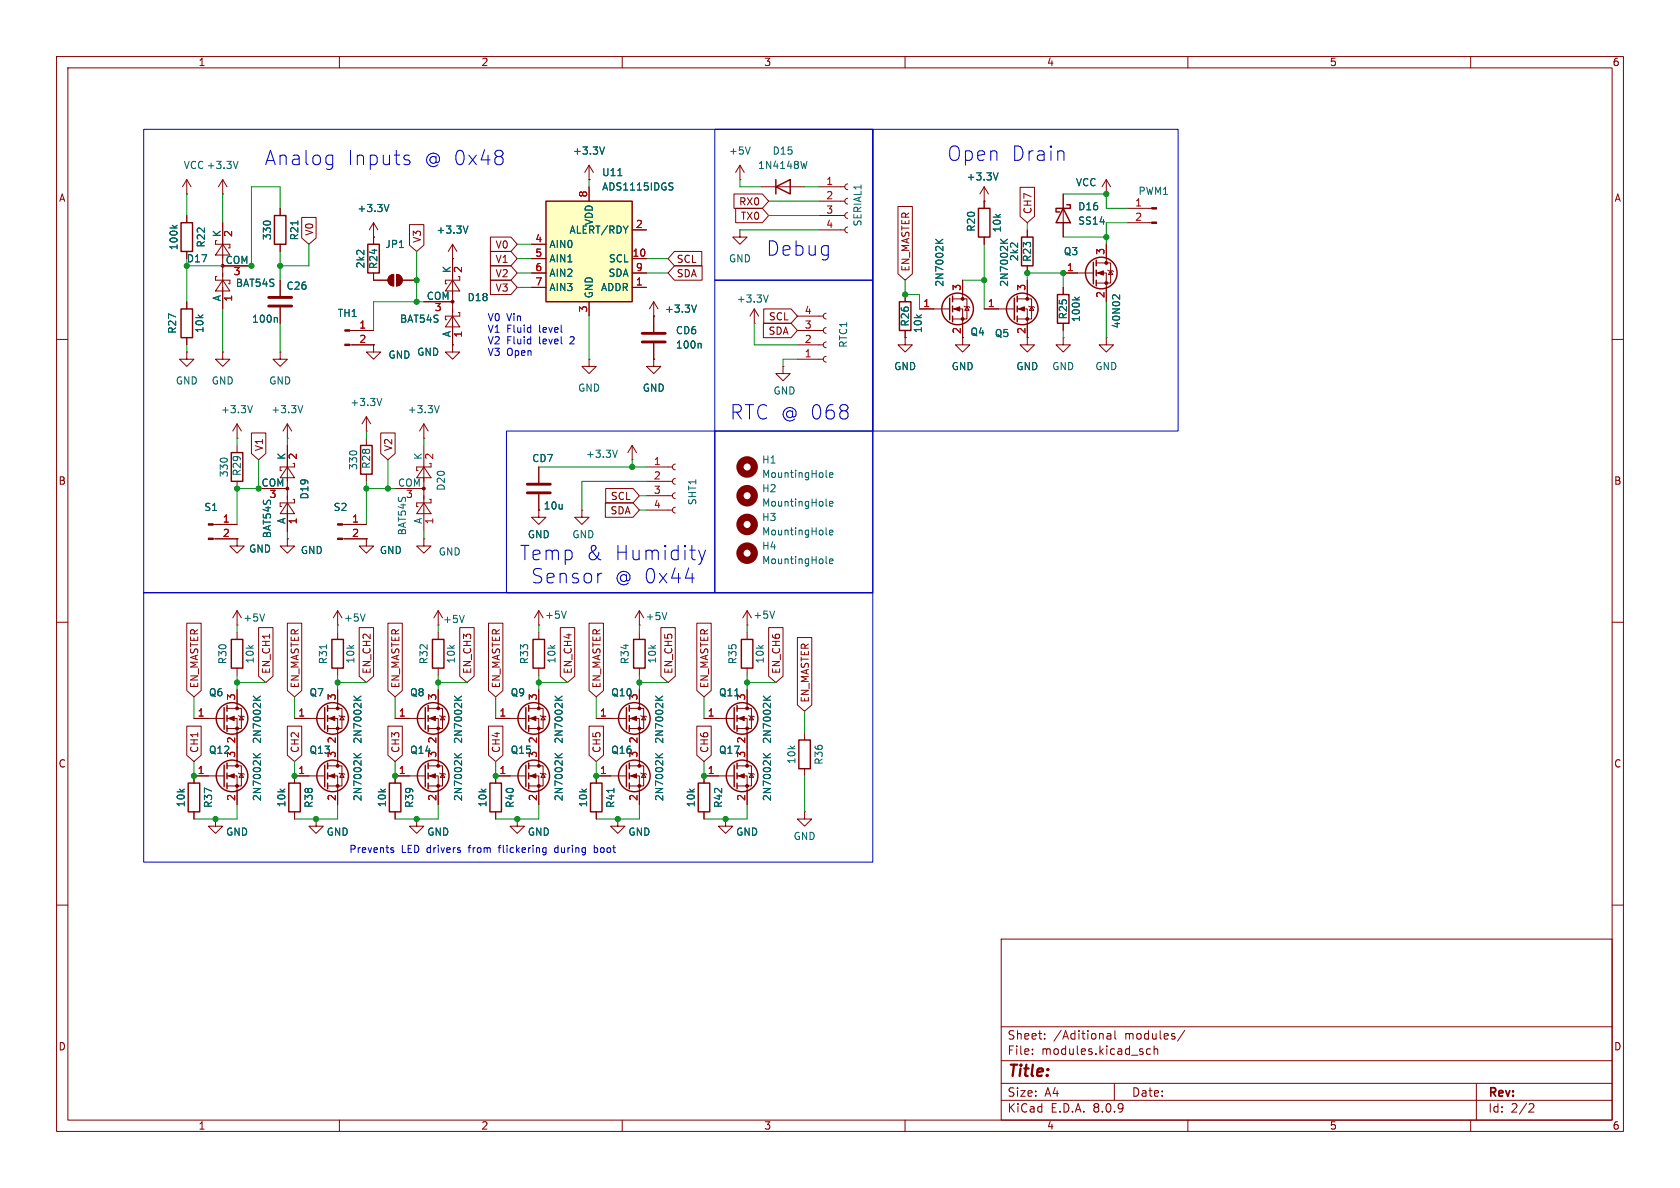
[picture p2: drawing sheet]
<svg xmlns="http://www.w3.org/2000/svg" width="297mm" height="210mm" viewBox="0 0 297 210" stroke-linecap="round" stroke-linejoin="round" font-family="sans-serif">
<g fill="none" stroke="#840000" stroke-width=".18">
<path d="M10 10h277v190h-277zM12 12h273v186h-273zM60 10v2M110 10v2M160 10v2M210 10v2M260 10v2M39.4 34.3h.1M39.4 31.8l-.8 1.2M39.4 31.8v2.5M39.4 39.4v15.2M39.4 31.8l.7 1.2"/>
<path d="M49.5 36.8v1.3M66 39.4v3.8M66 39.4l-.7 1.2M66 39.4l.8 1.2M130.8 31.8h.1M130.8 29.2l-.8 1.3M130.8 29.2v2.6M130.8 29.2l.8 1.3M134.6 33h7.6M144.8 38.1h4.6M144.8 35.6h4.6M144.8 33h4.6"/>
<path d="M149.9 37.6l-.4 .1-.1 .4 .1 .4 .4 .1M149.9 35.1l-.4 .1-.1 .4 .1 .3 .4 .2M149.9 32.5l-.4 .2-.1 .3 .1 .4 .4 .1M174 35.6v1.2M38.4 48.9h-.3v.6h2.5v.7h-.2M38.4 42.5h-.3v.7h2.5v.6h-.2M39.4 49.5l1.2 1.9h-2.5zM39.4 43.2l1.2 1.9h-2.5zM39.4 47h5M49.5 43.2v1.3M49.5 49.5v2.8M49.5 54.4v2.8"/>
<path d="M61.8 58.4h4.2M66 41.9h.1M66 48.3v1.2h2.6M68.9 48.8l.7-.3v2a1.02 1.02 0 0 1-.9-.6 1.02 1.02 0 0 1 .2-1.1zM70.1 48.5a1.02 1.02 0 0 1 1 1 1.02 1.02 0 0 1-1 1zM71.1 49.5h2.6M74.9 53.3h5.1M80 45.7h.1M80 55.9l1.3 1.9h-2.6zM80 49.5l1.3 1.9h-2.6zM80 43.2l-.8 1.3M80 43.2v17.8"/>
<path d="M80 43.2l.8 1.3M81 55.2h.3v.7h-2.6v.6h.3M81.3 48.9v.6h-2.6v.7h.3M130.8 40.6v1.3h1.3l-1.3 1.3-1.3-1.3h1.3M130.8 40.6h.1M133.3 57.2h.1M133.3 54.6l-.7 1.3M133.3 54.6v2.6M133.3 54.6l.8 1.3M141 58.4h4.5M141 55.9h4.5M144.8 40.6h4.6"/>
<path d="M146 55.4l-.3 .1-.2 .4 .2 .3 .3 .2M146 57.9l-.3 .2-.2 .3 .2 .4 .3 .1M149.9 40.1l-.4 .2-.1 .3 .1 .4 .4 .1M160 59.7v1.3h1.3l-1.3 1.2-1.3-1.2h1.3M160 59.7h.1M160 52.1v1.2M160 58.4v1.3M162.6 54.6h5.3M168.4 54.6h1.8v6.4h1.2l-1.2 1.2-1.3-1.2h1.3M168.4 52.8h2.5v3.6h-2.5M170.2 49.5v3.3M170.4 54.1l.2 .1h.7l.1 .2"/>
<path d="M170.9 54.2l.4 .7h-.7zM174 54.6h5.3M174 41.9v1.3M179.8 54.6h1.8v6.4h1.3l-1.3 1.2-1.3-1.2h1.3M179.8 52.8h2.6v3.6h-2.6M181.6 40.6v1.3M181.6 47v1.3M181.6 49.5v3.3M181.9 54.1l.1 .1h.8l.1 .2M182.4 54.2l.4 .7h-.8zM10 60h2M41.9 77.5h.1"/>
<path d="M41.9 74.9v2.6M41.9 74.9l-.8 1.3M41.9 74.9l.8 1.3M61.8 61h4.2M74.9 78.7v15.3M111.8 78.7l-.8 1.3M111.8 78.7v2.6M111.8 78.7l.7 1.3M138.4 64.8v1.2h1.3l-1.3 1.3-1.2-1.3h1.2M138.4 64.8h.1M141 61h4.5M141 63.5h4.5"/>
<path d="M146 60.5l-.3 .1-.2 .4 .2 .3 .3 .2M146 63l-.3 .1-.2 .4 .2 .4 .3 .1M285 60h2M37.7 95.3h4.2M37.7 92.7h4.2M60.6 95.3h4.2M60.6 92.7h4.2M64.8 95.3v1.2h1.2l-1.2 1.3-1.3-1.3h1.3M64.8 95.3h.1M69.8 86.4h5.1M74.9 88.9l1.3 1.9h-2.5zM74.9 82.6l1.3 1.9h-2.5z"/>
<path d="M74.9 95.3v1.2h1.3l-1.3 1.3-1.2-1.3h1.2M74.9 95.3h.1M75.9 88.3h.3v.6h-2.5v.6h.2M76.2 81.9v.7h-2.5v.6h.2M95.2 90.2v1.2h1.3l-1.3 1.3-1.2-1.3h1.2M95.2 90.2h.1M95.2 82.6v2.7M95.2 87.4v2.8M102.9 90.2v1.2h1.2l-1.2 1.3-1.3-1.3h1.3M102.9 90.2h.1M111.8 81.3h.1M114.3 90.2h4.6"/>
<path d="M114.3 87.6h4.6M114.3 85.1h4.6M114.3 82.6h4.6M119.4 89.7l-.4 .1-.1 .4 .1 .3 .4 .2M119.4 87.1l-.4 .2-.1 .3 .1 .4 .4 .1M119.4 84.6l-.4 .1-.1 .4 .1 .3 .4 .2M119.4 82l-.4 .2-.1 .4 .1 .3 .4 .2M10 110h2M41.9 110.5h.1M41.9 108l-.8 1.2M41.9 108v2.5M41.9 111.8v1.2"/>
<path d="M41.9 118.1v1.3M41.9 108l.8 1.2M59.7 110.5h.1M59.7 108l-.8 1.2M59.7 108v2.5M59.7 111.8v1.2M59.7 118.1v1.3M59.7 108l.8 1.2M77.5 110.5h.1M77.5 108l-.8 1.2M77.5 108v2.5M77.5 111.8v1.2"/>
<path d="M77.5 118.1v1.3M77.5 108l.7 1.2M95.2 110.5h.1M95.2 108v2.5M95.2 111.8v1.2M95.2 118.1v1.3M95.2 108l-.7 1.2M95.2 108l.8 1.2M113 110.5h.1M113 108l-.7 1.2M113 108v2.5M113 108l.8 1.2"/>
<path d="M132.1 110.5h.1M132.1 108v2.5M132.1 111.8v1.2M132.1 118.1v1.3M132.1 108l-.8 1.2M132.1 108l.7 1.2M285 110h2M69.8 137.2h5.4M69.8 127h5.4M75.7 137.2h1.8v5M75.7 135.4h2.5v3.5h-2.5M75.7 127h1.8v8.4"/>
<path d="M75.7 125.2h2.5v3.6h-2.5M77.5 121.9v3.3M77.7 136.7l.2 .1h.7l.1 .1M77.7 126.5l.2 .1h.7l.1 .1M78.2 136.8l.4 .6h-.7zM78.2 126.6l.4 .7h-.7zM87.6 127h5.4M93 137.2h-5.4v1.2M93.5 127h1.7v8.4M93.5 125.2h2.5v3.6h-2.5M93.5 137.2h1.7v5M93.5 135.4h2.5v3.5h-2.5"/>
<path d="M95.2 121.9v3.3M95.5 126.5l.1 .1h.8l.1 .1M95.5 136.7l.1 .1h.8l.1 .1M96 126.6l.4 .7h-.8zM96 136.8l.4 .6h-.8zM105.4 127h5.3M110.7 137.2h-5.3v1.2M111.3 127h1.7v8.4M111.3 125.2h2.5v3.6h-2.5M111.3 137.2h1.7v5M111.3 135.4h2.5v3.5h-2.5M113 121.9v3.3"/>
<path d="M113.3 126.5l.1 .1h.8l.1 .1M113.3 136.7l.1 .1h.8l.1 .1M113.8 126.6l.4 .7h-.8zM113.8 136.8l.4 .6h-.8zM124.5 127h5.3M129.8 137.2h-5.3v1.2M130.3 137.2h1.8v5M130.3 135.4h2.5v3.5h-2.5M130.3 127h1.8v8.4M130.3 125.2h2.5v3.6h-2.5M132.1 121.9v3.3M132.3 136.7l.2 .1h.7l.1 .1"/>
<path d="M132.3 126.5l.2 .1h.7l.1 .1M132.8 136.8l.4 .6h-.7zM132.8 126.6l.4 .7h-.7zM142.2 129.5v1.3M142.2 135.9v1.3M38.1 144.8v1.3h1.3l-1.3 1.2-1.3-1.2h1.3M38.1 144.8h.1M55.9 144.8v1.3h1.2l-1.2 1.2-1.3-1.2h1.3M55.9 144.8h.1M73.7 144.8v1.3h1.2l-1.2 1.2-1.3-1.2h1.3M73.7 144.8h.1M87.6 143.5v1.3"/>
<path d="M91.4 144.8v1.3h1.3l-1.3 1.2-1.2-1.2h1.2M91.4 144.8h.1M105.4 143.5v1.3M109.2 144.8v1.3h1.3l-1.3 1.2-1.3-1.2h1.3M109.2 144.8h.1M124.5 143.5v1.3M128.3 144.8v1.3h1.2l-1.2 1.2-1.3-1.2h1.3M128.3 144.8h.1M142.2 143.5v1.3h1.3l-1.3 1.3-1.2-1.3h1.2M142.2 143.5h.1M10 160h2M177 166h108v32h-108z"/>
<path d="M285 160h2M60 198v2M110 198v2M160 198v2M177 194.5h108M177 191.5h108M177 187.5h108M177 181.5h108M182.5 186.3v.1M182.5 185.5v.1M184.7 183.6v.1M184.7 182.8v.1"/>
<path d="M195.7 182.8h.6l.1 .9M196.4 183.1h-.5a.29 .29 0 0 0-.2 .3 .29 .29 0 0 0 .2 .3l.5-.1M197 191.5v3M197.1 182.2v1.3l.2 .2M203.4 185.5l-.4-.1-.3 .3v.4l.1 .2h.6M204 185.5l.2-.1 .4 .1 .1 .9M204 184.9v1.5M209.5 182.1l-1.3 2M210 198v2M260 198v2M261 191.5v6.5M270.5 195.1l.5 .1 .2 .3-1 1.1h1"/>
</g>
<g fill="#840000" stroke="#840000" stroke-width=".18">
<path d="M68.9 48.8l.7-.3v2a1.02 1.02 0 0 1-.9-.6 1.02 1.02 0 0 1 .2-1.1z"/>
<path d="M70.1 48.5a1.02 1.02 0 0 1 1 1 1.02 1.02 0 0 1-1 1z"/>
<path d="M168.7 54.6l1-.4v.8z"/>
<path d="M75.9 137.2l1.1-.4v.7z"/>
<path d="M75.9 127l1.1-.4v.8z"/>
<path d="M180.1 54.6l1-.4v.8z"/>
<path d="M61 60.8h.8v.3h-.8z"/>
<path d="M61 58.3h.8v.2h-.8z"/>
<path d="M130.6 137.2l1-.4v.7z"/>
<path d="M93.7 127l1-.4v.8z"/>
<path d="M93.7 137.2l1-.4v.7z"/>
<path d="M59.7 95.1h.9v.3h-.9z"/>
<path d="M59.7 92.6h.9v.2h-.9z"/>
<path d="M36.8 95.1h.9v.3h-.9z"/>
<path d="M36.8 92.6h.9v.2h-.9z"/>
<path d="M130.6 127l1-.4v.8z"/>
<path d="M111.5 127l1-.4v.8z"/>
<path d="M111.5 137.2l1-.4v.7z"/>
<circle cx="170.2" cy="56.4" r=".25"/>
<circle cx="170.2" cy="52.8" r=".25"/>
<circle cx="77.5" cy="138.9" r=".25"/>
<circle cx="77.5" cy="135.4" r=".25"/>
<circle cx="77.5" cy="128.8" r=".25"/>
<circle cx="77.5" cy="125.2" r=".25"/>
<circle cx="39.4" cy="47" r=".25"/>
<circle cx="181.6" cy="56.4" r=".25"/>
<circle cx="181.6" cy="52.8" r=".25"/>
<circle cx="80" cy="53.3" r=".25"/>
<circle cx="132.1" cy="138.9" r=".25"/>
<circle cx="132.1" cy="135.4" r=".25"/>
<circle cx="95.2" cy="128.8" r=".25"/>
<circle cx="95.2" cy="125.2" r=".25"/>
<circle cx="95.2" cy="138.9" r=".25"/>
<circle cx="95.2" cy="135.4" r=".25"/>
<circle cx="74.9" cy="86.4" r=".25"/>
<circle cx="132.1" cy="128.8" r=".25"/>
<circle cx="132.1" cy="125.2" r=".25"/>
<circle cx="113" cy="128.8" r=".25"/>
<circle cx="113" cy="125.2" r=".25"/>
<circle cx="113" cy="138.9" r=".25"/>
<circle cx="113" cy="135.4" r=".25"/>
</g>
<g fill="none" stroke="#006464" stroke-width=".18">
<path d="M42.1 28.5l-.4 1.3M52.6 39v.8M68.8 36.1l-.5 1.3M82.7 39.9l-.4 1.3M132.6 26l-.4 1.2M142.7 28.5l-.3 1.3M48.9 56.1l.1 .2v.7M135.8 52.1l-.4 1.3M165.4 42.3l.8 .7M166.7 42.3l-.7 .5M176.9 42.3l.7 .7M178.1 42.3l-.7 .5"/>
<path d="M44.6 71.7l-.4 1.3M109.1 79.6l-.4 1.2M146 84.2l.2 .2M146 89.3l.2 .2M146 99.5l.2 .1M146 94.4l.2 .2M146.6 84l.6-.1v-.3h-.4l-.2 .1 .1 .6h.5M146.6 89.1l.6-.2v-.2l-.4-.1-.2 .2 .1 .6h.5M146.6 94.1l.6-.1v-.2l-.4-.1-.2 .2 .1 .6h.5M146.6 99.2l.6-.1v-.2l-.4-.1-.2 .2 .1 .6h.5M46.8 108.5l-.5 1.3M57.7 114v.7"/>
<path d="M64.6 108.5l-.5 1.3M82.1 108.8l-.4 1.3M100.1 108l-.4 1.3M117.9 108.3l-.4 1.2M136.9 108l-.4 1.3M80.3 133.2l.8 .7M80.3 123.1l.8 .7M81.6 133.2l-.7 .6M81.6 123.1l-.7 .5M98.1 123.1l.7 .7M98.1 133.2l.7 .7M99.4 123.1l-.7 .5"/>
<path d="M99.4 133.2l-.7 .6M108.5 139.4v.7M115.9 123.1l.7 .7M115.9 133.2l.7 .7M117.2 123.1l-.8 .5M117.2 133.2l-.8 .6M134.9 133.2l.8 .7M134.9 123.1l.8 .7M136.2 133.2l-.7 .6M136.2 123.1l-.7 .5"/>
</g>
<g fill="none" stroke="#840000" stroke-width=".25">
<path d="M48.5 38.1h2v5.1h-2zM137.2 33l2.5-1.2v2.5zM137.2 31.8v2.5M173 36.8h2v5.1h-2zM65 43.2h2.1v5.1h-2.1zM159 53.3h2v5.1h-2zM167.9 52.7v3.8M168.4 52.3v1M168.4 54.1v1M168.4 55.9v1M179.3 52.7v3.8M179.8 52.3v1"/>
<path d="M179.8 54.1v1M179.8 55.9v1M180.6 41.9h2v5.1h-2zM40.9 113h2v5.1h-2zM58.7 113h2v5.1h-2zM76.5 113h2v5.1h-2zM94.2 113h2.1v5.1h-2.1zM131.1 113h2v5.1h-2zM75.2 125.1v3.8M75.2 135.3v3.8M75.7 124.7v1M75.7 126.5v1"/>
<path d="M75.7 128.3v1M75.7 134.9v1M75.7 136.7v1M75.7 138.4v1M86.6 138.4h2v5.1h-2zM93 125.1v3.8M93 135.3v3.8M93.5 124.7v1M93.5 126.5v1M93.5 128.3v1M93.5 134.9v1M93.5 136.7v1"/>
<path d="M93.5 138.4v1M104.4 138.4h2v5.1h-2zM110.7 125.1v3.8M110.7 135.3v3.8M111.3 124.7v1M111.3 126.5v1M111.3 128.3v1M111.3 134.9v1M111.3 136.7v1M111.3 138.4v1M123.4 138.4h2.1v5.1h-2.1zM129.8 125.1v3.8"/>
<path d="M129.8 135.3v3.8M130.3 124.7v1M130.3 126.5v1M130.3 128.3v1M130.3 134.9v1M130.3 136.7v1M130.3 138.4v1M141.2 130.8h2.1v5.1h-2.1z"/>
<circle cx="169.3" cy="54.6" r="2.79"/>
<circle cx="180.7" cy="54.6" r="2.79"/>
<circle cx="76.6" cy="127" r="2.79"/>
<circle cx="76.6" cy="137.2" r="2.79"/>
<circle cx="94.4" cy="127" r="2.79"/>
<circle cx="94.4" cy="137.2" r="2.79"/>
<circle cx="112.1" cy="127" r="2.79"/>
<circle cx="112.1" cy="137.2" r="2.79"/>
<circle cx="131.2" cy="137.2" r="2.79"/>
<circle cx="131.2" cy="127" r="2.79"/>
</g>
<path d="M47.5 54.1h4.1M47.5 52.6h4.1M93.2 87.1h4.1M93.2 85.6h4.1" fill="none" stroke="#840000" stroke-width=".51"/>
<g fill="none" stroke="#840000" stroke-width="1.3">
<circle cx="132.1" cy="92.7" r="1.27"/>
<circle cx="132.1" cy="87.6" r="1.27"/>
<circle cx="132.1" cy="82.5" r="1.27"/>
<circle cx="132.1" cy="97.8" r="1.27"/>
</g>
<path d="M96.5 35.6h15.3v17.7h-15.3z" fill="#ffffc2"/>
<g fill="none" stroke="#840000" stroke-width=".25">
<path d="M32 39.4h2v5.1h-2zM96.5 35.6h15.3v17.7h-15.3zM188 36.8l1.2 2.6h-2.5zM188.6 36.2h.6v.6h-2.5v.7h.6M32 54.6h2v5.1h-2zM186.9 52.1h2.1v5.1h-2.1zM193.3 46.4v3.8M193.8 46v1M193.8 47.8v1M193.8 49.5v1M63.8 78.7h2v5.1h-2zM40.9 80h2v5.1h-2z"/>
<path d="M112 113h2v5.1h-2zM33.3 138.4h2v5.1h-2zM39.6 125.1v3.8M39.6 135.3v3.8M40.1 124.7v1M40.1 126.5v1M40.1 128.3v1M40.1 134.9v1M40.1 136.7v1M40.1 138.4v1M51.1 138.4h2v5.1h-2zM57.4 125.1v3.8"/>
<path d="M57.4 135.3v3.8M57.9 124.7v1M57.9 126.5v1M57.9 128.3v1M57.9 134.9v1M57.9 136.7v1M57.9 138.4v1M68.8 138.4h2.1v5.1h-2.1z"/>
<circle cx="194.7" cy="48.3" r="2.79"/>
<circle cx="41" cy="127" r="2.79"/>
<circle cx="41" cy="137.2" r="2.79"/>
<circle cx="58.8" cy="127" r="2.79"/>
<circle cx="58.8" cy="137.2" r="2.79"/>
</g>
<g fill="none" stroke="#840000" stroke-width=".18">
<path d="M33 34.3h.1M33 31.8l-.7 1.2M33 31.8v2.5M33 38.1v1.3M33 31.8l.8 1.2M39.4 39.4v3.8M49.5 36.8v1.3M53.3 38.4h2.6v3.7l-1.3 1.1-1.3-1.1zM72.4 39.7h2.5v3.6l-1.2 1.2-1.3-1.2zM104.1 31.8h.1M104.1 29.2v2.6M104.1 33v2.6"/>
<path d="M104.1 29.2l-.7 1.3M104.1 29.2l.8 1.3M129.8 34.3h5l1.1 1.3-1.1 1.2h-5zM130.1 36.8h4.7l1.1 1.3-1.1 1.3h-4.7zM158.7 36.5h2.6v11.9l-1.3 1.1-1.3-1.1zM174 35.6h.1M174 33l-.8 1.3M174 33v3.8M174 33l.8 1.3M180.3 33.1h2.6v5.2l-1.3 1.1-1.3-1.1zM188 34.3v7.6M195.6 34.3h.1"/>
<path d="M195.6 31.8v2.5M195.6 31.8l-.8 1.2M195.6 31.8l.7 1.2M199.4 39.4h4.2M199.4 36.8h4.2M33 44.5v1.2M33 53.3v1.3M33 59.7v1.3M39.4 50.8v3.8M39.4 47h5M49.5 43.2v1.3M49.5 49.5v2.8"/>
<path d="M49.5 54.4v2.8M62.2 58.4h3.8M66 41.9h.1M66 41.9v1.3M66 48.3v1.2h2.6M71.1 49.5h2.6M74.9 53.3h5.1M80 45.7h.1M80 45.7v3.8M80 57.2v3.8M86.7 41.9h3.6l1.1 1.3-1.1 1.3h-3.6zM86.7 47h3.6l1.1 1.3-1.1 1.2h-3.6z"/>
<path d="M86.7 44.4h3.6l1.1 1.3-1.1 1.3h-3.6zM86.7 49.5h3.6l1.1 1.3-1.1 1.3h-3.6zM94 50.8h2.5M94 45.7h2.5M94 43.2h2.5M94 48.3h2.5M104.1 53.3v2.6M111.8 50.8h2.5M111.8 45.7h2.5M111.8 40.6h2.5M111.8 48.3h2.5M115.6 55.9h.1"/>
<path d="M115.6 53.3l-.8 1.3M115.6 53.3v5.4M115.6 53.3l.7 1.3M119.2 44.4h4.9v2.6h-4.9l-1.1-1.3zM119.2 47h4.9v2.5h-4.9l-1.1-1.2zM135 57.1h4.9l1.1 1.3-1.1 1.3h-4.9zM135 54.6h4.9l1.1 1.3-1.1 1.3h-4.9zM160 59.7h.1M160 52.1v1.2M160 58.4v1.3M162.6 54.6h2.5M170.2 49.5v2.6"/>
<path d="M170.2 57.2v2.5M174 41.9v1.3M174 54.6h2.5M181.6 40.6v1.3M181.6 47v1.3M181.6 49.5v2.6M181.6 57.2v2.5M188 59.7v1.3h1.2l-1.2 1.2-1.3-1.2h1.3M188 59.7h.1M188 48.3h5.3M188 50.8v1.3M188 57.2v1.2"/>
<path d="M193.8 48.3h1.8v5M193.8 46.5h2.5v3.5h-2.5M195.6 59.7v1.3h1.2l-1.2 1.2-1.3-1.2h1.3M195.6 59.7h.1M195.6 43.2v3.3M195.8 47.8l.2 .1h.7l.1 .1M196.3 47.9l.4 .6h-.7zM33 62.2v1.3h1.3l-1.3 1.3-1.3-1.3h1.3M33 62.2h.1M39.4 62.2v1.3h1.2l-1.2 1.3-1.3-1.3h1.3M39.4 62.2h.1M41.9 78.7v1.3"/>
<path d="M44.4 76.5h2.6v3.7l-1.3 1.1-1.3-1.1zM49.5 62.2v1.3h1.3l-1.3 1.3-1.2-1.3h1.2M49.5 62.2h.1M50.8 77.5h.1M50.8 74.9l-.8 1.3M50.8 74.9v2.6M50.8 78.7v15.3M50.8 74.9l.8 1.3M62.2 61h3.8M64.8 76.2h.1M64.8 73.7l-.8 1.2M64.8 73.7v2.5"/>
<path d="M64.8 77.5v1.2M64.8 73.7l.7 1.2M66 61v1.2h1.3l-1.3 1.3-1.2-1.3h1.2M66 61h.1M67.3 76.5h2.6v3.7l-1.3 1.1-1.3-1.1zM74.9 77.5h.1M74.9 74.9l-.7 1.3M74.9 74.9v2.6M74.9 74.9l.8 1.3M80 61v1.2h1.3l-1.3 1.3-1.3-1.3h1.3M80 61h.1M104.1 63.5v1.3h1.3l-1.3 1.2-1.2-1.2h1.2"/>
<path d="M104.1 63.5h.1M115.6 63.5v1.3h1.2l-1.2 1.2-1.3-1.2h1.3M115.6 63.5h.1M115.6 60.7v2.8M38.1 92.7h3.8M38.1 95.3h3.8M41.9 95.3v1.2h1.3l-1.3 1.3-1.3-1.3h1.3M41.9 95.3h.1M41.9 85.1v1.3M45.7 86.4h5.1M50.8 95.3v1.2h1.3l-1.3 1.3-1.3-1.3h1.3M50.8 95.3h.1"/>
<path d="M50.8 88.9l1.3 1.9h-2.6zM50.8 82.6l1.3 1.9h-2.6zM51.8 88.3h.3v.6h-2.6v.6h.3M52.1 81.9v.7h-2.6v.6h.3M61 92.7h3.8M61 95.3h3.8M64.8 95.3h.1M64.8 83.8v1.3M95.2 90.2h.1M95.2 82.6v2.7M95.2 87.4v2.8M107 88.9h4.9l1.1 1.3-1.1 1.2h-4.9z"/>
<path d="M107.1 86.4h4.8l1.1 1.2-1.1 1.3h-4.8zM33 110.2h2.6v11.9l-1.3 1.1-1.3-1.1zM45.7 110.9h2.6v8.6l-1.3 1.2-1.3-1.2zM50.8 110.2h2.5v11.9l-1.2 1.1-1.3-1.1zM63.5 110.9h2.5v8.6l-1.2 1.2-1.3-1.2zM68.6 110.2h2.5v11.9l-1.3 1.1-1.2-1.1zM81.3 110.9h2.5v8.6l-1.3 1.2-1.2-1.2zM86.4 110.2h2.5v11.9l-1.3 1.1-1.2-1.1zM99.1 110.9h2.5v8.6l-1.3 1.2-1.2-1.2zM104.1 110.2h2.6v11.9l-1.3 1.1-1.3-1.1zM113 111.8v1.2M113 118.1v1.3"/>
<path d="M116.8 110.9h2.6v8.6l-1.3 1.2-1.3-1.2zM123.2 110.2h2.5v11.9l-1.2 1.1-1.3-1.1zM135.9 110.9h2.5v8.6l-1.2 1.2-1.3-1.2zM141 112.7h2.5v11.9l-1.3 1.1-1.2-1.1zM33 128.4h2.6v5.1l-1.3 1.1-1.3-1.1zM34.3 127h5.3M39.6 137.2h-5.3v1.2M40.1 127h1.8v8.4M40.1 125.2h2.6v3.6h-2.6M40.1 137.2h1.8v5M40.1 135.4h2.6v3.5h-2.6M41.9 121.9v3.3"/>
<path d="M42.2 126.5l.1 .1h.8l.1 .1M42.2 136.7l.1 .1h.8l.1 .1M42.7 126.6l.4 .7h-.8zM42.7 136.8l.4 .6h-.8zM50.8 128.4h2.5v5.1l-1.2 1.1-1.3-1.1zM52.1 127h5.3M57.4 137.2h-5.3v1.2M57.9 127h1.8v8.4M57.9 125.2h2.6v3.6h-2.6M57.9 137.2h1.8v5M57.9 135.4h2.6v3.5h-2.6M59.7 121.9v3.3"/>
<path d="M59.9 126.5l.2 .1h.7l.2 .1M59.9 136.7l.2 .1h.7l.2 .1M60.5 126.6l.3 .7h-.7zM60.5 136.8l.3 .6h-.7zM68.6 128.4h2.5v5.1l-1.3 1.1-1.2-1.1zM69.8 127h2.6M72.4 137.2h-2.6v1.2M77.5 121.9v2.6M77.5 129.5v5.1M77.5 139.7v2.5M86.4 128.4h2.5v5.1l-1.3 1.1-1.2-1.1zM87.6 127h2.6"/>
<path d="M90.2 137.2h-2.6v1.2M95.2 121.9v2.6M95.2 129.5v5.1M95.2 139.7v2.5M104.1 128.4h2.6v5.1l-1.3 1.1-1.3-1.1zM105.4 127h2.5M107.9 137.2h-2.5v1.2M113 121.9v2.6M113 129.5v5.1M113 139.7v2.5M123.2 128.4h2.5v5.1l-1.2 1.1-1.3-1.1zM124.5 127h2.5"/>
<path d="M127 137.2h-2.5v1.2M132.1 121.9v2.6M132.1 129.5v5.1M132.1 139.7v2.5M34.3 143.5v1.3M38.1 144.8h.1M52.1 143.5v1.3M55.9 144.8h.1M69.8 143.5v1.3M73.7 144.8h.1M87.6 143.5v1.3M91.4 144.8h.1"/>
<path d="M105.4 143.5v1.3M109.2 144.8h.1M124.5 143.5v1.3M128.3 144.8h.1"/>
</g>
<g fill="none" stroke="#006464" stroke-width=".18">
<path d="M30.5 39.8l.5 .5M31.3 39.8l-.5 .4M52.6 39v.8M68.8 36.1l-.5 1.3M82.7 39.9l-.4 1.3M106.9 26l-.5 1.2M109.2 31.1h.8M118.5 32.3l.5 .1M118.7 33l.3 .2-.3 .4M176.5 30.6l-.5 1.2M48.9 56.1l.1 .2v.7M123.1 53.9l-.4 1.3"/>
<path d="M165.4 42.3l.8 .7M166.7 42.3l-.7 .5M176.9 42.3l.7 .7M178.1 42.3l-.7 .5M190 52.5l.5 .5M190.8 52.5l-.5 .4M197.9 52.1v.8l-.9-.8-.3 .1v.5M53.5 71.7l-.4 1.3M67.5 70.4l-.4 1.3M77.7 71.7l-.5 1.3M123.8 60.7l.2 .2v.6M44.8 123.1l.7 .7"/>
<path d="M44.8 133.2l.7 .7M46 123.1l-.7 .5M46 133.2l-.7 .6M62.6 123.1l.7 .7M62.6 133.2l.7 .7M63.8 123.1l-.7 .5M63.8 133.2l-.7 .6M80.3 133.2l.8 .7M80.3 123.1l.8 .7M81.6 133.2l-.7 .6M81.6 123.1l-.7 .5M98.1 123.1l.7 .7"/>
<path d="M98.1 133.2l.7 .7M99.4 123.1l-.7 .5M99.4 133.2l-.7 .6M108.5 139.4v.7M115.9 123.1l.7 .7M115.9 133.2l.7 .7M117.2 123.1l-.8 .5M117.2 133.2l-.8 .6M134.9 133.2l.8 .7M134.9 123.1l.8 .7M136.2 133.2l-.7 .6M136.2 123.1l-.7 .5"/>
</g>
<path d="M113.5 58.9h4.1M113.5 60.5h4.1" fill="none" stroke="#840000" stroke-width=".51"/>
<g fill="#840000" stroke="#840000" stroke-width=".18">
<path d="M194.1 48.3l1-.4v.7z"/>
<path d="M40.4 127l1-.4v.8z"/>
<path d="M58.2 127l1-.4v.8z"/>
<path d="M58.2 137.2l1-.4v.7z"/>
<path d="M40.4 137.2l1-.4v.7z"/>
<path d="M203.6 39.2h.9v.3h-.9z"/>
<path d="M203.6 36.7h.9v.3h-.9z"/>
<circle cx="50.8" cy="86.4" r=".25"/>
<circle cx="195.6" cy="50" r=".25"/>
<circle cx="195.6" cy="46.5" r=".25"/>
<circle cx="41.9" cy="128.8" r=".25"/>
<circle cx="41.9" cy="125.2" r=".25"/>
<circle cx="59.7" cy="128.8" r=".25"/>
<circle cx="59.7" cy="125.2" r=".25"/>
<circle cx="59.7" cy="138.9" r=".25"/>
<circle cx="59.7" cy="135.4" r=".25"/>
<circle cx="41.9" cy="138.9" r=".25"/>
<circle cx="41.9" cy="135.4" r=".25"/>
</g>
<g fill="none" stroke="#0000c2" stroke-width=".18">
<path d="M25.4 22.9h128.9v81.9h-128.9zM58.6 27.4l.2 .1M58.8 27.4v2.1l-.1 .2M58.8 29l-.2 .1M71.8 28.3l.6 .1 .1 .3-.4 .4h-.5M71.8 27.4l.6 .1M88.7 26.7a.49 .49 0 0 1 0 .8M88.7 27.8l.2 .3v.5l-.2 .4M126.4 22.9h27.9v26.6h-27.9zM154.3 22.9h54v53.3h-54zM126.4 49.5h27.9v26.7h-27.9zM89.5 76.2h36.9v28.6h-36.9z"/>
<path d="M126.4 76.2h27.9v28.6h-27.9zM123.5 97.3l.6 1.6M124.1 98.9l-.2 .7-.4 .2M124.7 97.3l-.6 1.6M25.4 104.8h128.9v47.6h-128.9zM106.2 101.3h.2M121.2 102.2h1.5M69.1 150.2l.5 .1v.2l-.2 .2-.3-.1M69.1 149.9h.5M81.4 150.3v.3M96 150.6h.5M96 149.9h.5"/>
<path d="M96.5 149.9v1l-.1 .2h-.3M98.2 149.9l-.2 .2 .2 .5M105.1 150.6l.3 .1M105.1 149.4v1.3M105.4 149.9h-.3"/>
</g>
<g fill="none" stroke="#009600" stroke-width=".18">
<path d="M33 34.3v3.8M39.4 34.3v5.1M49.5 36.8v-3.8h-5.1v14h-11.4v6.3M104.1 31.8v1.2M130.8 31.8v1.2h3.8M135.9 38.1h8.9M135.9 35.6h8.9M142.2 33h2.6M181.6 39.4v1.2M188 34.3h7.6v2.5h3.8M199.4 39.4h-3.8v3.8M39.4 54.6v7.6"/>
<path d="M49.5 44.5v5M49.5 57.2v5M54.6 43.2v3.8h-5.1M73.7 44.5v8.8M74.9 53.3h-8.9v5.1M91.4 50.8h2.6M91.4 48.3h2.6M91.4 45.7h2.6M91.4 43.2h2.6M104.1 55.9v7.6M114.3 48.3h3.8M114.3 45.7h3.8"/>
<path d="M130.8 40.6h14M133.3 57.2v3.8h7.7M160 49.5v2.6h2.6v2.5M170.2 49.5h3.8M174 43.2v11.4M181.6 49.5v-1.2h6.4v2.5M188 41.9h7.6M188 58.4v1.3M195.6 53.3v6.4M33 61v1.2M41.9 77.5v1.2M50.8 77.5v1.2"/>
<path d="M64.8 76.2v1.3M74.9 77.5v1.2M141 63.5h-2.6v1.3M45.7 81.3v5.1h-3.8v6.3M50.8 94v1.3M64.8 86.4h5M64.8 85.1v7.6M68.6 81.3v5.1M74.9 94v1.3M95.2 82.6h19.1M111.8 81.3v1.3M113 90.2h1.3"/>
<path d="M113 87.6h1.3M114.3 85.1h-11.4v5.1M41.9 110.5v1.3M41.9 119.4v2.5M59.7 110.5v1.3M59.7 119.4v2.5M77.5 110.5v1.3M77.5 119.4v2.5M95.2 110.5v1.3M95.2 119.4v2.5M113 110.5v1.3M113 119.4v2.5"/>
<path d="M132.1 110.5v1.3M132.1 119.4v2.5M34.3 123.2v3.8M34.3 134.6v2.6M41.9 120.7h5.1M52.1 123.2v3.8M52.1 134.6v2.6M59.7 120.7h5.1M69.8 123.2v3.8M69.8 134.6v2.6M77.5 120.7h5M87.6 123.2v3.8"/>
<path d="M87.6 134.6v2.6M95.2 120.7h5.1M105.4 123.2v3.8M105.4 134.6v2.6M113 120.7h5.1M124.5 123.2v3.8M124.5 134.6v2.6M132.1 120.7h5.1M142.2 125.7v3.8M142.2 137.2v6.3M41.9 142.2v2.6h-7.6M59.7 142.2v2.6h-7.6"/>
<path d="M77.5 142.2v2.6h-7.7M95.2 142.2v2.6h-7.6M113 142.2v2.6h-7.6M132.1 142.2v2.6h-7.6"/>
</g>
<g fill="#009600" stroke="#009600" stroke-width=".18">
<circle cx="59.7" cy="120.7" r=".46"/>
<circle cx="69.8" cy="137.2" r=".46"/>
<circle cx="77.5" cy="120.7" r=".46"/>
<circle cx="52.1" cy="137.2" r=".46"/>
<circle cx="55.9" cy="144.8" r=".46"/>
<circle cx="73.7" cy="144.8" r=".46"/>
<circle cx="34.3" cy="137.2" r=".46"/>
<circle cx="38.1" cy="144.8" r=".46"/>
<circle cx="44.4" cy="47" r=".46"/>
<circle cx="49.5" cy="47" r=".46"/>
<circle cx="33" cy="47" r=".46"/>
<circle cx="73.7" cy="53.3" r=".46"/>
<circle cx="73.7" cy="49.5" r=".46"/>
<circle cx="68.6" cy="86.4" r=".46"/>
<circle cx="87.6" cy="137.2" r=".46"/>
<circle cx="41.9" cy="120.7" r=".46"/>
<circle cx="41.9" cy="86.4" r=".46"/>
<circle cx="45.7" cy="86.4" r=".46"/>
<circle cx="64.8" cy="86.4" r=".46"/>
<circle cx="109.2" cy="144.8" r=".46"/>
<circle cx="128.3" cy="144.8" r=".46"/>
<circle cx="124.5" cy="137.2" r=".46"/>
<circle cx="91.4" cy="144.8" r=".46"/>
<circle cx="95.2" cy="120.7" r=".46"/>
<circle cx="132.1" cy="120.7" r=".46"/>
<circle cx="105.4" cy="137.2" r=".46"/>
<circle cx="195.6" cy="41.9" r=".46"/>
<circle cx="195.6" cy="34.3" r=".46"/>
<circle cx="188" cy="48.3" r=".46"/>
<circle cx="160" cy="52.1" r=".46"/>
<circle cx="174" cy="49.5" r=".46"/>
<circle cx="181.6" cy="48.3" r=".46"/>
<circle cx="111.8" cy="82.6" r=".46"/>
<circle cx="113" cy="120.7" r=".46"/>
</g>
<g font-size="3.5" fill="#0000c2">
<text x="46.7" y="29.4">Analog</text>
<text x="61.3" y="29.4">Inputs</text>
<text x="74.8" y="29.4">@ 0x48</text>
<text x="167.4" y="28.7">Open</text>
<text x="178.8" y="28.7">Drain</text>
<text x="135.4" y="45.4">Debug</text>
<text x="129" y="74.4">RTC @ 068</text>
<text x="91.9" y="99.3">Temp</text>
<text x="103.5" y="99.3">&amp;</text>
<text x="108.6" y="99.3">Humidity</text>
<text x="93.8" y="103.4">Sensor</text>
<text x="108.6" y="103.4">@ 0x44</text>
</g>
<text font-size="2.8" fill="#840000" x="178" y="190.9">Title:</text>
<g font-size="2.1" fill="#840000">
<text x="178" y="184">Sheet:</text>
<text x="186.2" y="184">/Aditional</text>
<text x="198.9" y="184">modules/</text>
<text x="178" y="186.7">File:</text>
<text x="184.1" y="186.7">modules.kicad_sch</text>
<text x="178" y="196.9">KiCad</text>
<text x="178" y="194.1">Size:</text>
<text x="184.7" y="194.1">A4</text>
<text x="185.7" y="196.9">E.D.A.</text>
<text x="193.3" y="196.9">8.0.9</text>
<text x="200" y="194.1">Date:</text>
<text x="263" y="194.3">Rev:</text>
<text x="263" y="196.9">Id:</text>
<text x="267.1" y="196.9">2/2</text>
</g>
<g font-size="1.8" fill="#840000">
<text x="35" y="11.9">1</text>
<text x="85" y="11.9">2</text>
<text x="135" y="11.9">3</text>
<text x="185" y="11.9">4</text>
<text x="235" y="11.9">5</text>
<text x="285" y="11.9">6</text>
<text x="10.3" y="35.9">A</text>
<text x="285.3" y="35.9">A</text>
<text x="55.6" y="41.8" transform="rotate(-90 55.6 41.8)">V0</text>
<text x="130.6" y="36.5">RX0</text>
<text x="130.9" y="39.1">TX0</text>
<text x="182.6" y="37.9" transform="rotate(-90 182.6 37.9)">CH7</text>
<text x="74.6" y="43" transform="rotate(-90 74.6 43)">V3</text>
<text x="87.5" y="44.1">V0</text>
<text x="87.5" y="46.7">V1</text>
<text x="119.5" y="46.7">SCL</text>
<text x="87.5" y="49.2">V2</text>
<text x="87.5" y="51.8">V3</text>
<text x="119.5" y="49.2">SDA</text>
<text x="161" y="48.1" transform="rotate(-90 161 48.1)">EN_MASTER</text>
<text x="135.8" y="59.4">SDA</text>
<text x="135.8" y="56.8">SCL</text>
<text x="169.9" y="59.1" transform="rotate(-90 169.9 59.1)">2</text>
<text x="46.7" y="79.9" transform="rotate(-90 46.7 79.9)">V1</text>
<text x="69.5" y="79.9" transform="rotate(-90 69.5 79.9)">V2</text>
<text x="10.3" y="85.9">B</text>
<text x="107.9" y="88.6">SCL</text>
<text x="285.3" y="85.9">B</text>
<text x="107.8" y="91.1">SDA</text>
<text x="47.9" y="119.2" transform="rotate(-90 47.9 119.2)">EN_CH1</text>
<text x="65.7" y="119.2" transform="rotate(-90 65.7 119.2)">EN_CH2</text>
<text x="83.5" y="119.2" transform="rotate(-90 83.5 119.2)">EN_CH3</text>
<text x="101.3" y="119.2" transform="rotate(-90 101.3 119.2)">EN_CH4</text>
<text x="119.1" y="119.2" transform="rotate(-90 119.1 119.2)">EN_CH5</text>
<text x="138.1" y="119.2" transform="rotate(-90 138.1 119.2)">EN_CH6</text>
<text x="35.2" y="121.8" transform="rotate(-90 35.2 121.8)">EN_MASTER</text>
<text x="53" y="121.8" transform="rotate(-90 53 121.8)">EN_MASTER</text>
<text x="70.8" y="121.8" transform="rotate(-90 70.8 121.8)">EN_MASTER</text>
<text x="88.6" y="121.8" transform="rotate(-90 88.6 121.8)">EN_MASTER</text>
<text x="106.4" y="121.8" transform="rotate(-90 106.4 121.8)">EN_MASTER</text>
<text x="125.4" y="121.8" transform="rotate(-90 125.4 121.8)">EN_MASTER</text>
<text x="143.2" y="124.3" transform="rotate(-90 143.2 124.3)">EN_MASTER</text>
<text x="10.3" y="135.9">C</text>
<text x="35.2" y="133.2" transform="rotate(-90 35.2 133.2)">CH1</text>
<text x="53" y="133.2" transform="rotate(-90 53 133.2)">CH2</text>
<text x="70.8" y="133.2" transform="rotate(-90 70.8 133.2)">CH3</text>
<text x="88.6" y="133.2" transform="rotate(-90 88.6 133.2)">CH4</text>
<text x="106.4" y="133.2" transform="rotate(-90 106.4 133.2)">CH5</text>
<text x="125.4" y="133.2" transform="rotate(-90 125.4 133.2)">CH6</text>
<text x="285.3" y="135.9">C</text>
<text x="10.3" y="185.9">D</text>
<text x="285.3" y="185.9">D</text>
<text x="35" y="199.9">1</text>
<text x="85" y="199.9">2</text>
<text x="135" y="199.9">3</text>
<text x="185" y="199.9">4</text>
<text x="235" y="199.9">5</text>
<text x="285" y="199.9">6</text>
</g>
<g font-size="1.8" fill="#006464">
<text x="101.2" y="27.5">+3.3V</text>
<text x="128.8" y="27.5">+5V</text>
<text x="136.5" y="27.5">D15</text>
<text x="32.4" y="30.1">VCC +3.3V</text>
<text x="106.3" y="31.3">U11</text>
<text x="106.3" y="33.9">ADS1115IDGS</text>
<text x="133.9" y="30.1">1N4148W</text>
<text x="170.8" y="32.1">+3.3V</text>
<text x="190.1" y="33.1">VCC</text>
<text x="201.2" y="34.6">PWM1</text>
<text x="63.1" y="37.7">+3.3V</text>
<text x="77.1" y="41.5">+3.3V</text>
<text x="100.6" y="41.5">ALERT/RDY</text>
<text x="105" y="39.9" transform="rotate(-90 105 39.9)">VDD</text>
<text x="152.5" y="40.1" transform="rotate(-90 152.5 40.1)">SERIAL1</text>
<text x="172.6" y="41.1" transform="rotate(-90 172.6 41.1)">R20</text>
<text x="177.1" y="41.2" transform="rotate(-90 177.1 41.2)">10k</text>
<text x="190.5" y="37.4">D16</text>
<text x="190.5" y="39.9">SS14</text>
<text x="31.6" y="44.3" transform="rotate(-90 31.6 44.3)">100k</text>
<text x="32.9" y="46.6">D17</text>
<text x="36.4" y="43.9" transform="rotate(-90 36.4 43.9)">R22</text>
<text x="39.1" y="42" transform="rotate(-90 39.1 42)">K</text>
<text x="39.8" y="46.7">COM</text>
<text x="48.1" y="42.6" transform="rotate(-90 48.1 42.6)">330</text>
<text x="52.9" y="42.6" transform="rotate(-90 52.9 42.6)">R21</text>
<text x="64.6" y="47.5" transform="rotate(-90 64.6 47.5)">2k2</text>
<text x="66.9" y="47.7" transform="rotate(-90 66.9 47.7)">R24</text>
<text x="68" y="44">JP1</text>
<text x="97" y="44">AIN0</text>
<text x="97" y="46.6">AIN1</text>
<text x="107.5" y="46.6">SCL</text>
<text x="128.8" y="46.6">GND</text>
<text x="180.2" y="46.3" transform="rotate(-90 180.2 46.3)">2k2</text>
<text x="182.5" y="46.4" transform="rotate(-90 182.5 46.4)">R23</text>
<text x="188" y="45.3">Q3</text>
<text x="39.1" y="53.4" transform="rotate(-90 39.1 53.4)">A</text>
<text x="41.6" y="50.9">BAT54S</text>
<text x="50.6" y="51.4">C26</text>
<text x="75.3" y="53.1">COM</text>
<text x="79.8" y="48.4" transform="rotate(-90 79.8 48.4)">K</text>
<text x="82.6" y="53.4">D18</text>
<text x="97" y="49.1">AIN2</text>
<text x="97" y="51.7">AIN3</text>
<text x="105" y="52.8" transform="rotate(-90 105 52.8)">GND</text>
<text x="106.2" y="51.7">ADDR</text>
<text x="107.5" y="49.1">SDA</text>
<text x="130.2" y="53.7">+3.3V</text>
<text x="167" y="50.8" transform="rotate(-90 167 50.8)">2N7002K</text>
<text x="178.4" y="50.8" transform="rotate(-90 178.4 50.8)">2N7002K</text>
<text x="31.3" y="59.1" transform="rotate(-90 31.3 59.1)">R27</text>
<text x="36.2" y="59" transform="rotate(-90 36.2 59)">10k</text>
<text x="44.5" y="57.3">100n</text>
<text x="59.6" y="56.2">TH1</text>
<text x="70.6" y="57.3">BAT54S</text>
<text x="79.8" y="59.7" transform="rotate(-90 79.8 59.7)">A</text>
<text x="117.5" y="55.5">+3.3V</text>
<text x="119.4" y="59.3">CD6</text>
<text x="160.9" y="57.8" transform="rotate(-90 160.9 57.8)">R26</text>
<text x="163.2" y="59" transform="rotate(-90 163.2 59)">10k</text>
<text x="171.5" y="59.5">Q4</text>
<text x="175.8" y="59.8">Q5</text>
<text x="188.8" y="56.6" transform="rotate(-90 188.8 56.6)">R25</text>
<text x="191.1" y="57" transform="rotate(-90 191.1 57)">100k</text>
<text x="198.2" y="58.2" transform="rotate(-90 198.2 58.2)">40N02</text>
<text x="68.6" y="63.6">GND</text>
<text x="73.7" y="63.1">GND</text>
<text x="119.4" y="61.8">100n</text>
<text x="150" y="61.6" transform="rotate(-90 150 61.6)">RTC1</text>
<text x="158" y="65.6">GND</text>
<text x="168.1" y="65.6">GND</text>
<text x="179.6" y="65.6">GND</text>
<text x="185.9" y="65.6">GND</text>
<text x="193.5" y="65.6">GND</text>
<text x="31" y="68.2">GND</text>
<text x="37.3" y="68.2">GND</text>
<text x="47.5" y="68.2">GND</text>
<text x="61.8" y="72">+3.3V</text>
<text x="102.1" y="69.4">GND</text>
<text x="113.5" y="69.4">GND</text>
<text x="136.6" y="70">GND</text>
<text x="39" y="73.3">+3.3V</text>
<text x="47.9" y="73.3">+3.3V</text>
<text x="72" y="73.3">+3.3V</text>
<text x="50.5" y="81.4" transform="rotate(-90 50.5 81.4)">K</text>
<text x="63.3" y="83.2" transform="rotate(-90 63.3 83.2)">330</text>
<text x="65.6" y="83" transform="rotate(-90 65.6 83)">R28</text>
<text x="74.7" y="81.4" transform="rotate(-90 74.7 81.4)">K</text>
<text x="94" y="81.9">CD7</text>
<text x="103.5" y="81.1">+3.3V</text>
<text x="134.6" y="82.1">H1</text>
<text x="40.5" y="84.5" transform="rotate(-90 40.5 84.5)">330</text>
<text x="42.8" y="84.2" transform="rotate(-90 42.8 84.2)">R29</text>
<text x="46.1" y="86.1">COM</text>
<text x="54.7" y="88.4" transform="rotate(-90 54.7 88.4)">D19</text>
<text x="70.3" y="86.1">COM</text>
<text x="71.7" y="88.3">3</text>
<text x="78.8" y="86.9" transform="rotate(-90 78.8 86.9)">D20</text>
<text x="123.3" y="89.4" transform="rotate(-90 123.3 89.4)">SHT1</text>
<text x="134.6" y="84.7">MountingHole</text>
<text x="134.6" y="87.2">H2</text>
<text x="134.6" y="89.8">MountingHole</text>
<text x="36" y="90.5">S1</text>
<text x="48.1" y="95.2" transform="rotate(-90 48.1 95.2)">BAT54S</text>
<text x="50.5" y="92.7" transform="rotate(-90 50.5 92.7)">A</text>
<text x="58.9" y="90.5">S2</text>
<text x="72" y="94.7" transform="rotate(-90 72 94.7)">BAT54S</text>
<text x="74.7" y="92.7" transform="rotate(-90 74.7 92.7)">A</text>
<text x="93.2" y="95.4">GND</text>
<text x="96" y="90.3">10u</text>
<text x="101.1" y="95.4">GND</text>
<text x="134.6" y="92.3">H3</text>
<text x="134.6" y="94.8">MountingHole</text>
<text x="43.9" y="97.9">GND</text>
<text x="53.1" y="98.1">GND</text>
<text x="67.1" y="98.1">GND</text>
<text x="77.5" y="98.4">GND</text>
<text x="134.6" y="97.4">H4</text>
<text x="134.6" y="99.9">MountingHole</text>
<text x="42.9" y="110.1">+5V</text>
<text x="60.7" y="110.1">+5V</text>
<text x="78.2" y="110.3">+5V</text>
<text x="96.3" y="109.6">+5V</text>
<text x="114" y="109.8">+5V</text>
<text x="133.1" y="109.6">+5V</text>
<text x="40.2" y="117.5" transform="rotate(-90 40.2 117.5)">R30</text>
<text x="45.1" y="117.4" transform="rotate(-90 45.1 117.4)">10k</text>
<text x="58" y="117.5" transform="rotate(-90 58 117.5)">R31</text>
<text x="62.8" y="117.4" transform="rotate(-90 62.8 117.4)">10k</text>
<text x="75.8" y="117.5" transform="rotate(-90 75.8 117.5)">R32</text>
<text x="80.6" y="117.4" transform="rotate(-90 80.6 117.4)">10k</text>
<text x="93.6" y="117.5" transform="rotate(-90 93.6 117.5)">R33</text>
<text x="98.4" y="117.4" transform="rotate(-90 98.4 117.4)">10k</text>
<text x="111.4" y="117.5" transform="rotate(-90 111.4 117.5)">R34</text>
<text x="116.2" y="117.4" transform="rotate(-90 116.2 117.4)">10k</text>
<text x="130.4" y="117.5" transform="rotate(-90 130.4 117.5)">R35</text>
<text x="135.2" y="117.4" transform="rotate(-90 135.2 117.4)">10k</text>
<text x="36.8" y="123.3">Q6</text>
<text x="54.6" y="123.3">Q7</text>
<text x="72.4" y="123.3">Q8</text>
<text x="90.2" y="123.3">Q9</text>
<text x="108" y="123.3">Q10</text>
<text x="127" y="123.3">Q11</text>
<text x="41.7" y="131.5" transform="rotate(-90 41.7 131.5)">2</text>
<text x="46.3" y="131.6" transform="rotate(-90 46.3 131.6)">2N7002K</text>
<text x="64.1" y="131.6" transform="rotate(-90 64.1 131.6)">2N7002K</text>
<text x="81.9" y="131.6" transform="rotate(-90 81.9 131.6)">2N7002K</text>
<text x="99.7" y="131.6" transform="rotate(-90 99.7 131.6)">2N7002K</text>
<text x="112.8" y="131.5" transform="rotate(-90 112.8 131.5)">2</text>
<text x="117.4" y="131.6" transform="rotate(-90 117.4 131.6)">2N7002K</text>
<text x="136.5" y="131.6" transform="rotate(-90 136.5 131.6)">2N7002K</text>
<text x="36.8" y="133.5">Q12</text>
<text x="54.6" y="133.5">Q13</text>
<text x="72.4" y="133.5">Q14</text>
<text x="90.2" y="133.5">Q15</text>
<text x="108" y="133.5">Q16</text>
<text x="127" y="133.5">Q17</text>
<text x="140.8" y="135.2" transform="rotate(-90 140.8 135.2)">10k</text>
<text x="145.6" y="135.3" transform="rotate(-90 145.6 135.3)">R36</text>
<text x="32.9" y="142.8" transform="rotate(-90 32.9 142.8)">10k</text>
<text x="37.7" y="142.9" transform="rotate(-90 37.7 142.9)">R37</text>
<text x="46.3" y="141.7" transform="rotate(-90 46.3 141.7)">2N7002K</text>
<text x="50.6" y="142.8" transform="rotate(-90 50.6 142.8)">10k</text>
<text x="55.5" y="142.9" transform="rotate(-90 55.5 142.9)">R38</text>
<text x="64.1" y="141.7" transform="rotate(-90 64.1 141.7)">2N7002K</text>
<text x="68.4" y="142.8" transform="rotate(-90 68.4 142.8)">10k</text>
<text x="73.3" y="142.9" transform="rotate(-90 73.3 142.9)">R39</text>
<text x="81.9" y="141.7" transform="rotate(-90 81.9 141.7)">2N7002K</text>
<text x="86.2" y="142.8" transform="rotate(-90 86.2 142.8)">10k</text>
<text x="91" y="142.9" transform="rotate(-90 91 142.9)">R40</text>
<text x="99.7" y="141.7" transform="rotate(-90 99.7 141.7)">2N7002K</text>
<text x="104" y="142.8" transform="rotate(-90 104 142.8)">10k</text>
<text x="108.8" y="142.9" transform="rotate(-90 108.8 142.9)">R41</text>
<text x="117.4" y="141.7" transform="rotate(-90 117.4 141.7)">2N7002K</text>
<text x="123" y="142.8" transform="rotate(-90 123 142.8)">10k</text>
<text x="127.9" y="142.9" transform="rotate(-90 127.9 142.9)">R42</text>
<text x="136.5" y="141.7" transform="rotate(-90 136.5 141.7)">2N7002K</text>
<text x="39.9" y="147.9">GND</text>
<text x="57.7" y="147.9">GND</text>
<text x="75.4" y="147.9">GND</text>
<text x="93.2" y="147.9">GND</text>
<text x="111" y="147.9">GND</text>
<text x="130" y="147.9">GND</text>
<text x="140.2" y="148.7">GND</text>
</g>
<g font-size="1.8" fill="#a90000">
<text x="103.9" y="35" transform="rotate(-90 103.9 35)">8</text>
<text x="146" y="32.8">1</text>
<text x="146" y="35.3">2</text>
<text x="41.4" y="42" transform="rotate(-90 41.4 42)">2</text>
<text x="112.3" y="40.4">2</text>
<text x="146" y="37.8">3</text>
<text x="146" y="40.4">4</text>
<text x="200.6" y="36.6">1</text>
<text x="200.6" y="39.1">2</text>
<text x="94.5" y="42.9">4</text>
<text x="94.5" y="45.5">5</text>
<text x="111.7" y="45.5">10</text>
<text x="195.3" y="45.2" transform="rotate(-90 195.3 45.2)">3</text>
<text x="41.2" y="49">3</text>
<text x="41.4" y="53.4" transform="rotate(-90 41.4 53.4)">1</text>
<text x="82" y="48.3" transform="rotate(-90 82 48.3)">2</text>
<text x="94.5" y="48">6</text>
<text x="94.5" y="50.5">7</text>
<text x="112.3" y="50.5">1</text>
<text x="112.3" y="48">9</text>
<text x="169.9" y="51.5" transform="rotate(-90 169.9 51.5)">3</text>
<text x="181.4" y="51.5" transform="rotate(-90 181.4 51.5)">3</text>
<text x="188.5" y="48">1</text>
<text x="195.3" y="52.8" transform="rotate(-90 195.3 52.8)">2</text>
<text x="63.4" y="58.2">1</text>
<text x="76.8" y="55.3">3</text>
<text x="82" y="59.8" transform="rotate(-90 82 59.8)">1</text>
<text x="103.9" y="55.3" transform="rotate(-90 103.9 55.3)">3</text>
<text x="142.2" y="58.2">3</text>
<text x="142.2" y="55.6">4</text>
<text x="163.1" y="54.4">1</text>
<text x="174.6" y="54.4">1</text>
<text x="181.4" y="59.1" transform="rotate(-90 181.4 59.1)">2</text>
<text x="63.4" y="60.7">2</text>
<text x="142.2" y="63.2">1</text>
<text x="142.2" y="60.7">2</text>
<text x="52.8" y="81.4" transform="rotate(-90 52.8 81.4)">2</text>
<text x="76.9" y="81.4" transform="rotate(-90 76.9 81.4)">2</text>
<text x="115.5" y="82.3">1</text>
<text x="47.6" y="88.3">3</text>
<text x="115.5" y="84.8">2</text>
<text x="115.5" y="87.4">3</text>
<text x="115.5" y="89.9">4</text>
<text x="39.3" y="92.5">1</text>
<text x="39.3" y="95">2</text>
<text x="52.8" y="92.8" transform="rotate(-90 52.8 92.8)">1</text>
<text x="62.2" y="92.5">1</text>
<text x="62.2" y="95">2</text>
<text x="76.9" y="92.8" transform="rotate(-90 76.9 92.8)">1</text>
<text x="41.7" y="123.9" transform="rotate(-90 41.7 123.9)">3</text>
<text x="59.4" y="123.9" transform="rotate(-90 59.4 123.9)">3</text>
<text x="77.2" y="123.9" transform="rotate(-90 77.2 123.9)">3</text>
<text x="95" y="123.9" transform="rotate(-90 95 123.9)">3</text>
<text x="112.8" y="123.9" transform="rotate(-90 112.8 123.9)">3</text>
<text x="131.8" y="123.9" transform="rotate(-90 131.8 123.9)">3</text>
<text x="34.9" y="126.7">1</text>
<text x="52.6" y="126.7">1</text>
<text x="59.4" y="131.5" transform="rotate(-90 59.4 131.5)">2</text>
<text x="70.4" y="126.7">1</text>
<text x="77.2" y="131.5" transform="rotate(-90 77.2 131.5)">2</text>
<text x="88.2" y="126.7">1</text>
<text x="95" y="131.5" transform="rotate(-90 95 131.5)">2</text>
<text x="106" y="126.7">1</text>
<text x="125" y="126.7">1</text>
<text x="131.8" y="131.5" transform="rotate(-90 131.8 131.5)">2</text>
<text x="34.9" y="136.9">1</text>
<text x="41.7" y="134.1" transform="rotate(-90 41.7 134.1)">3</text>
<text x="52.6" y="136.9">1</text>
<text x="59.4" y="134.1" transform="rotate(-90 59.4 134.1)">3</text>
<text x="70.4" y="136.9">1</text>
<text x="77.2" y="134.1" transform="rotate(-90 77.2 134.1)">3</text>
<text x="88.2" y="136.9">1</text>
<text x="95" y="134.1" transform="rotate(-90 95 134.1)">3</text>
<text x="106" y="136.9">1</text>
<text x="112.8" y="134.1" transform="rotate(-90 112.8 134.1)">3</text>
<text x="125" y="136.9">1</text>
<text x="131.8" y="134.1" transform="rotate(-90 131.8 134.1)">3</text>
<text x="41.7" y="141.7" transform="rotate(-90 41.7 141.7)">2</text>
<text x="59.4" y="141.7" transform="rotate(-90 59.4 141.7)">2</text>
<text x="77.2" y="141.7" transform="rotate(-90 77.2 141.7)">2</text>
<text x="95" y="141.7" transform="rotate(-90 95 141.7)">2</text>
<text x="112.8" y="141.7" transform="rotate(-90 112.8 141.7)">2</text>
<text x="131.8" y="141.7" transform="rotate(-90 131.8 141.7)">2</text>
</g>
<g font-size="1.8" fill="#0000c2">
<text x="86.1" y="57">V0</text>
<text x="86.1" y="59">V1</text>
<text x="89.6" y="57">Vin</text>
<text x="89.6" y="59">Fluid</text>
<text x="95.4" y="59">level</text>
<text x="86.1" y="61.1">V2</text>
<text x="86.1" y="63.1">V3</text>
<text x="89.6" y="61.1">Fluid</text>
<text x="89.6" y="63.1">Open</text>
<text x="95.4" y="61.1">level</text>
<text x="101" y="61.1">2</text>
<text x="61.7" y="151">Prevents</text>
<text x="70.9" y="151">LED drivers</text>
<text x="83.1" y="151">from</text>
<text x="88.7" y="151">flickering</text>
<text x="98.7" y="151">during</text>
<text x="105.9" y="151">boot</text>
</g>
</svg>
